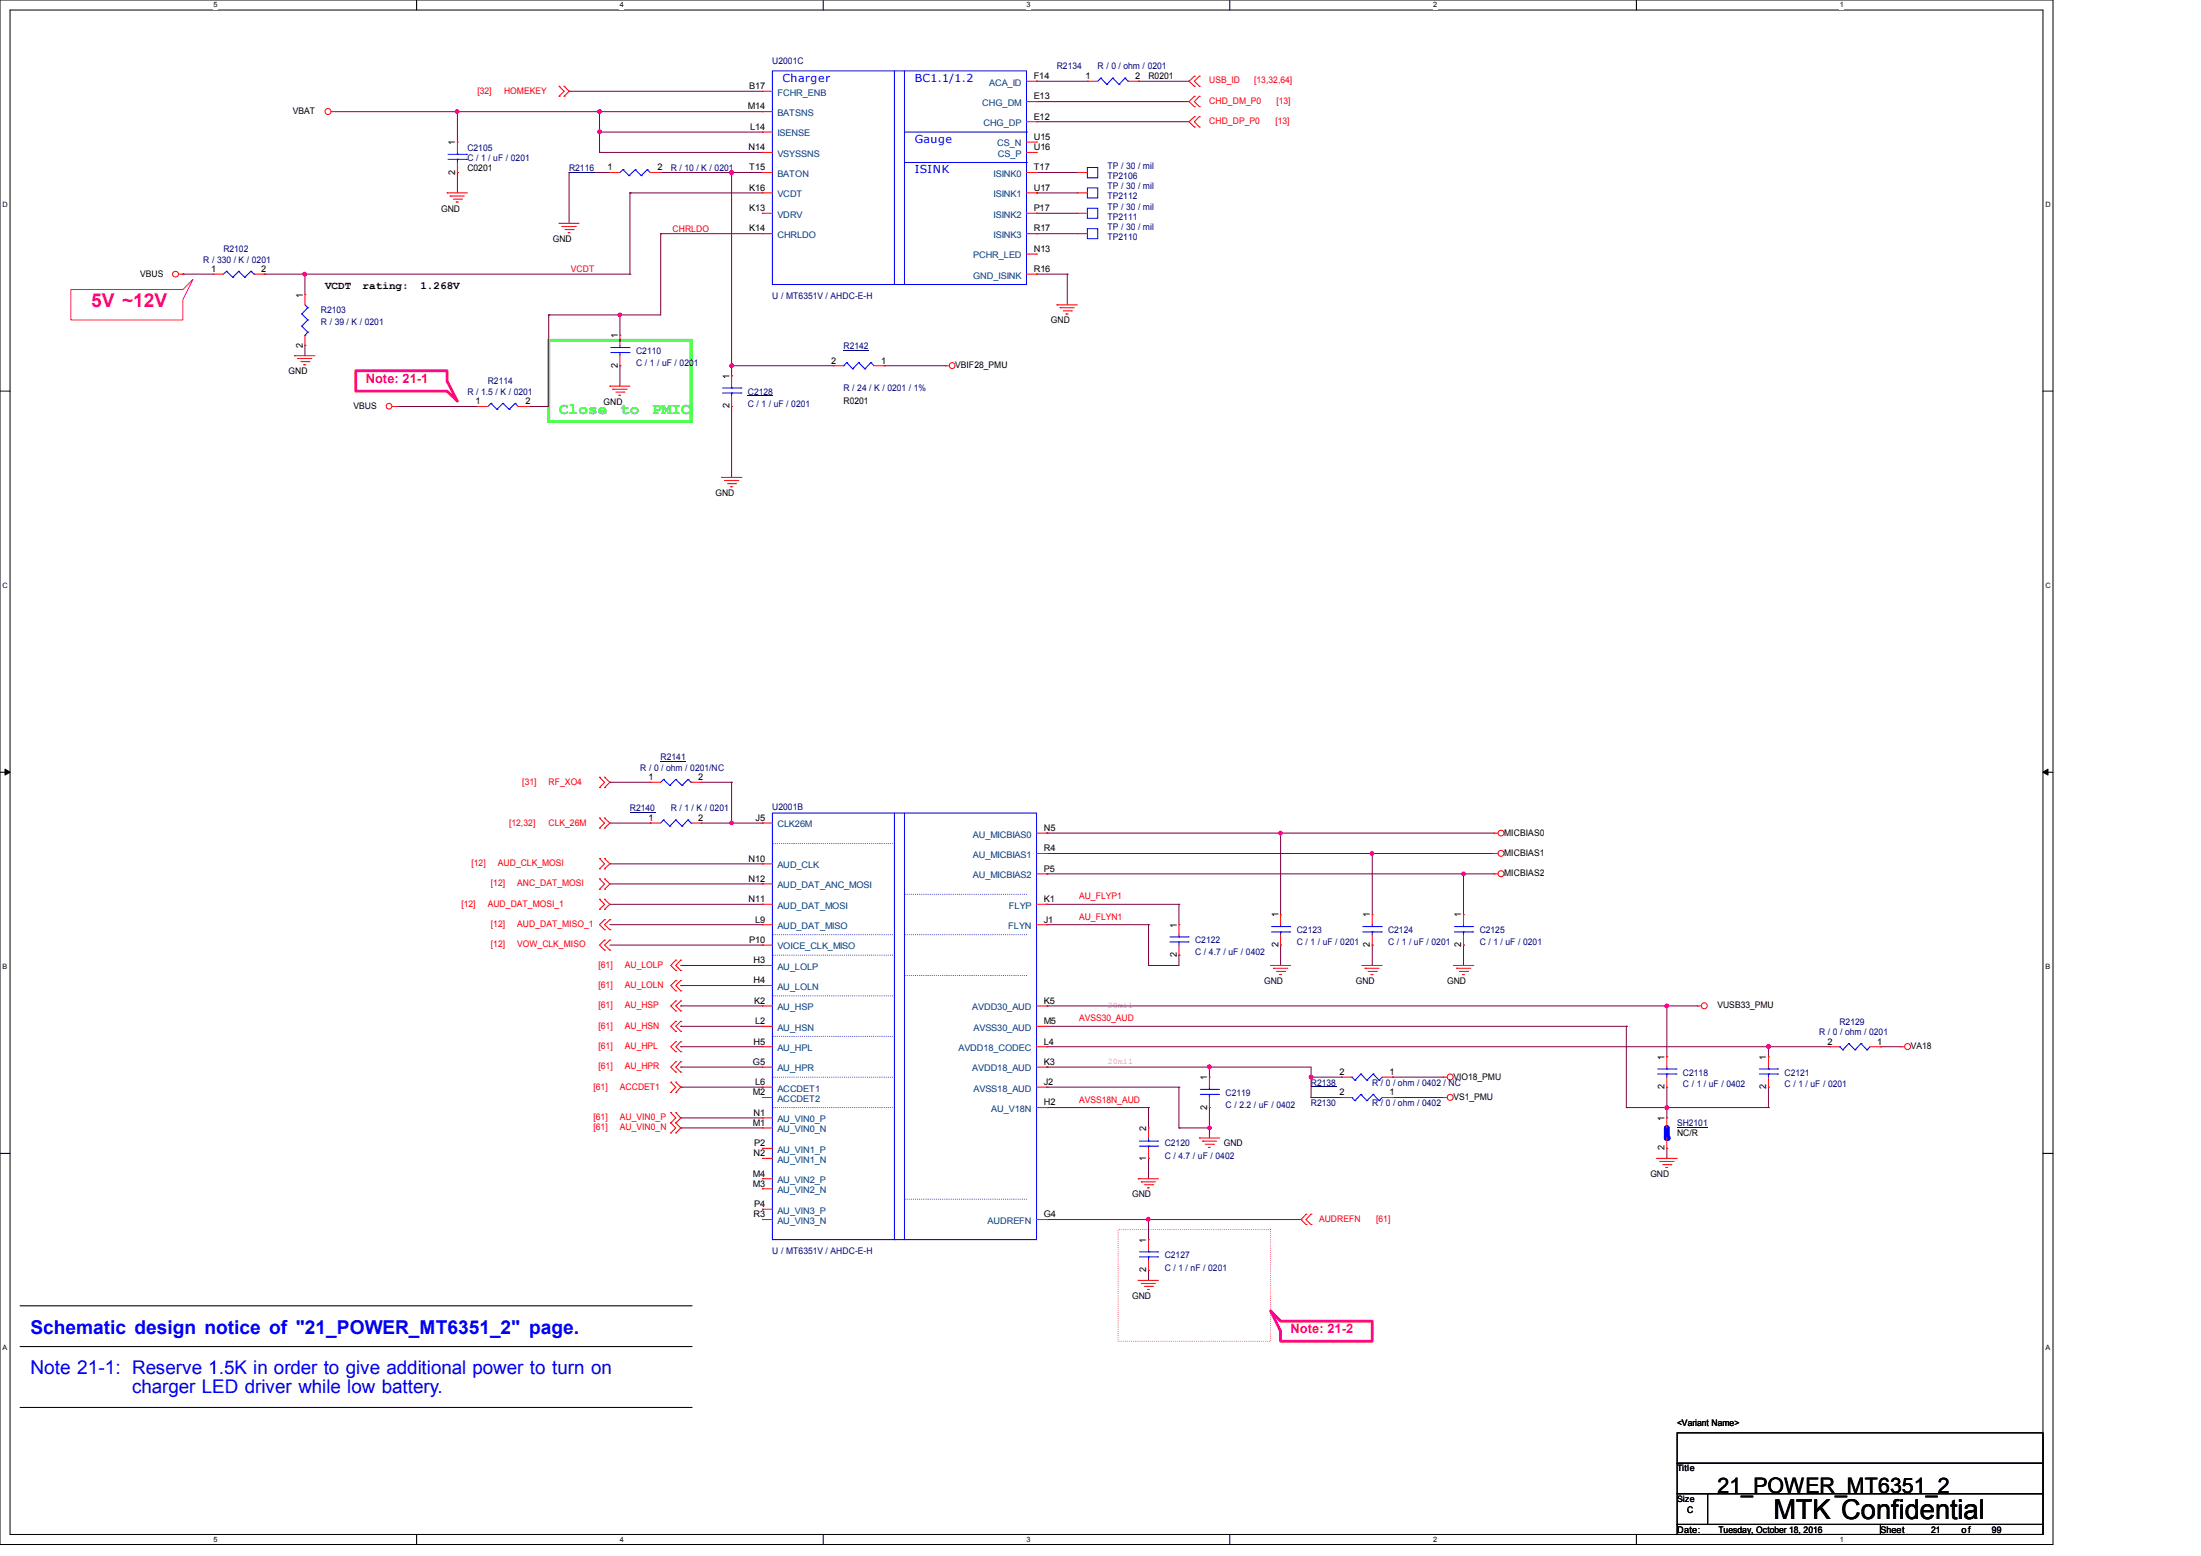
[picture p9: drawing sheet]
<svg xmlns="http://www.w3.org/2000/svg" width="297mm" height="210mm" viewBox="0 0 297 210" stroke-linecap="round" stroke-linejoin="round" font-family="sans-serif">
<path d="M0 0h277v208.4h-277zM1.4 1.4h274.3v205.7h-274.3z" fill="none" stroke="#000" stroke-width=".13"/>
<g fill="#fff">
<path d="M28.8 .1h.5v1.1h-.5z"/>
<path d="M28.8 207.2h.5v1.1h-.5z"/>
</g>
<path d="M56.2 0v1.4M56.2 207.1v1.3" fill="none" stroke="#000" stroke-width=".13"/>
<g fill="#fff">
<path d="M83.7 .1h.5v1.1h-.5z"/>
<path d="M83.7 207.2h.5v1.1h-.5z"/>
</g>
<path d="M111.1 0v1.4M111.1 207.1v1.3" fill="none" stroke="#000" stroke-width=".13"/>
<g fill="#fff">
<path d="M138.5 .1h.6v1.1h-.6z"/>
<path d="M138.5 207.2h.6v1.1h-.6z"/>
</g>
<path d="M165.9 0v1.4M165.9 207.1v1.3" fill="none" stroke="#000" stroke-width=".13"/>
<g fill="#fff">
<path d="M193.4 .1h.5v1.1h-.5z"/>
<path d="M193.4 207.2h.5v1.1h-.5z"/>
</g>
<path d="M220.8 0v1.4M220.8 207.1v1.3" fill="none" stroke="#000" stroke-width=".13"/>
<g fill="#fff">
<path d="M248.2 .1h.6v1.1h-.6z"/>
<path d="M248.2 207.2h.6v1.1h-.6z"/>
<path d="M.3 27.1h.8v1.1h-.8z"/>
<path d="M276 27.1h.7v1.1h-.7z"/>
<path d="M.3 78.5h.8v1.1h-.8z"/>
<path d="M276 78.5h.7v1.1h-.7z"/>
</g>
<path d="M0 52.8h1.4M275.7 52.8h1.3" fill="none" stroke="#000" stroke-width=".13"/>
<g fill="#fff">
<path d="M.3 129.9h.7v1.1h-.7z"/>
<path d="M276 129.9h.6v1.1h-.6z"/>
</g>
<path d="M0 104.2h1.4M275.7 104.2h1.3" fill="none" stroke="#000" stroke-width=".13"/>
<path d="M.7 103.8l.7 .4-.7 .4zM275.7 104.2l.7-.4v.8z" fill="#000" stroke="#000" stroke-width=".13"/>
<g fill="#fff">
<path d="M.3 181.4h.7v1.1h-.7z"/>
<path d="M276 181.4h.6v1.1h-.6z"/>
</g>
<g fill="none" stroke="#000" stroke-width=".13">
<path d="M0 155.7h1.4M275.7 155.7h1.3M2.7 176.2h90.6M93.3 176.2h.1M2.7 181.7h90.6M2.7 189.9h90.6M93.3 181.7h.1M93.3 189.9h.1M226.3 193.4h49.4v4.1h-49.4zM226.3 197.5h49.4v4.1h-49.4zM226.3 205.7h27.4v1.4h-27.4zM226.3 201.6h4.1v4.1h-4.1z"/>
<path d="M230.4 201.6h45.3v4.1h-45.3zM253.7 205.7h22v1.4h-22z"/>
</g>
<path d="M74 45.9h19.3v11h-19.3z" fill="none" stroke="#0f0" stroke-width=".38"/>
<path d="M48 50h12.3v1.4l1.4 2.7-1.4-1.3h-12.3zM171.4 176.9l1.4 1.4h12.4v2.7h-12.4v-1.3z" fill="none" stroke="#ff0080" stroke-width=".38"/>
<path d="M9.6 39.1h15.1l1.3-1.4-1.3 2.7v2.8h-15.1z" fill="none" stroke="#ff0080" stroke-width=".13"/>
<path d="M150.9 165.9h20.5v15.1h-20.5z" fill="none" stroke="#ff0080" stroke-width=".13" stroke-dasharray="0 .3"/>
<g fill="none" stroke="#800040" stroke-width=".13">
<path d="M45.3 15.1h57.6M61.7 15.1h.1M61.7 15.1v4.1M76.8 12.3h.1M76.8 12.3h26.1M80.9 17.8h.1M80.9 15.1h.1M80.9 15.1v5.5M80.9 17.8h22M102.9 15.1h.1M139.9 16.4h.1M139.9 13.7h.1"/>
<path d="M139.9 11h.1M139.9 16.4h20.5M139.9 13.7h20.5M139.9 11h6.8M153.6 11h.1M153.6 11h6.8M24.7 37h.1M24.7 37h4.1M35.6 37h.1M35.6 37h49.4M41.1 37h.1M41.1 37v2.8"/>
<path d="M61.7 23.3h.1M61.7 23.3v2.7M76.8 23.3h.1M76.8 23.3h5.5M76.8 23.3v6.8M80.9 20.6h.1M80.9 20.6h22M82.3 23.3h.1M85 37h.1M85 26h.1M85 26v11M85 26h17.9"/>
<path d="M89.2 31.5h.1M89.2 31.5v11h-15.2M89.2 31.5h13.7M89.2 23.3h13.7M98.7 23.3h.1M98.7 23.3v27.4M102.9 23.3h.1M139.9 37h.1M139.9 23.3h.1M139.9 31.5h.1M139.9 28.8h.1M139.9 26h.1"/>
<path d="M139.9 31.5h5.5M139.9 37h4.1M139.9 26h5.5M139.9 23.3h5.5M139.9 28.8h5.5M144 37h.1M144 37v4.1M41.1 46.6h.1M41.1 46.6v1.4M53.5 54.9h10.9M64.4 54.9h.1M71.3 54.9h.1"/>
<path d="M74 42.5h.1M74 42.5v12.4h-2.7M83.7 42.5h.1M83.7 49.4h.1M83.7 42.5v2.8M83.7 49.4v2.7M98.7 49.4h.1M98.7 50.7h.1M98.7 54.9v9.5M98.7 49.4h13.7M119.3 49.4h.1M119.3 49.4h8.3"/>
<path d="M98.7 64.4h.1M82.3 105.6h.1M82.3 111.1h5.5M82.3 116.6h20.6M82.3 119.3h20.6M82.3 105.6h5.5M87.8 111.1h.1M94.6 111.1h8.3M94.6 105.6h4.1M98.7 111.1h.1M98.7 105.6h.1M98.7 105.6v5.5"/>
<path d="M102.9 116.6h.1M102.9 119.3h.1M102.9 111.1h.1M141.3 112.4h.1M141.3 117.9h.1M141.3 115.2h.1M141.3 117.9h60.3M141.3 115.2h60.3M141.3 112.4h60.3M172.8 112.4h.1M172.8 112.4v11M185.2 115.2h.1"/>
<path d="M185.2 115.2v8.2M197.5 117.9h.1M197.5 117.9v5.5M82.3 124.8h20.6M82.3 122h20.6M82.3 127.6h20.6M91.9 133h.1M91.9 135.8h.1M91.9 138.5h.1M91.9 130.3h11M91.9 138.5h11M91.9 135.8h11"/>
<path d="M91.9 133h11M102.9 127.6h.1M102.9 124.8h.1M102.9 122h.1M102.9 130.3h.1M141.3 124.8h.1M141.3 122h.1M141.3 135.8h.1M141.3 124.8h13.7M141.3 122h17.8M141.3 138.5h78.2M141.3 135.8h87.7"/>
<path d="M155 124.8h.1M155 130.3h.1M155 124.8v5.5M159.1 128.9h.1M159.1 122h.1M159.1 122v2.8M159.1 128.9v1.4h-4.1M172.8 127.6h.1M172.8 127.6v2.7M185.2 127.6h.1M185.2 127.6v2.7M197.5 127.6h.1"/>
<path d="M197.5 127.6v2.7M219.5 138.5h.1M219.5 138.5v11M224.9 135.8h.1M224.9 135.8v6.8M91.9 141.3h.1M91.9 144h.1M91.9 146.7h.1M91.9 150.9h.1M91.9 152.2h.1M91.9 144h11M91.9 152.2h11"/>
<path d="M91.9 146.7h11M91.9 141.3h11M91.9 150.9h11M141.3 149.5h.1M141.3 144h.1M141.3 146.7h.1M141.3 141.3h.1M141.3 149.5h13.7M141.3 144h35.6v4.1M141.3 146.7h17.8M141.3 141.3h105.6M155 156.3h.1"/>
<path d="M155 149.5h.1M155 149.5v2.7M155 156.3v2.8M159.1 152.2h.1M159.1 146.7h.1M159.1 146.7v5.5M159.1 152.2h4.1M163.2 144h.1M163.2 149.5h.1M163.2 152.2h.1M163.2 144v1.4M163.2 149.5v4.1"/>
<path d="M176.9 148.1h.1M176.9 145.4h.1M176.9 148.1h4.1M176.9 145.4h4.1M187.9 148.1h.1M187.9 145.4h.1M187.9 148.1h6.8M187.9 145.4h6.8M219.5 149.5h.1M219.5 149.5h19.1M224.9 149.5h.1M224.9 155h.1"/>
<path d="M224.9 146.7v4.2M224.9 155v1.3M238.6 146.7h.1M238.6 141.3h.1M238.6 149.5h.1M238.6 141.3v1.3M238.6 146.7v2.8M253.7 141.3h.1M253.7 141.3h2.8M141.3 164.6h34.3M155 164.6h.1M155 171.4h.1"/>
<path d="M155 164.6v2.7M155 171.4v1.4M175.6 164.6h.1"/>
</g>
<g fill="#f0f" stroke="#f0f" stroke-width=".13">
<circle cx="83.6" cy="42.5" r=".23"/>
<circle cx="172.8" cy="112.4" r=".24"/>
<circle cx="197.5" cy="117.9" r=".24"/>
<circle cx="185.1" cy="115.2" r=".25"/>
<circle cx="163.2" cy="144" r=".25"/>
<circle cx="163.2" cy="152.2" r=".24"/>
<circle cx="224.9" cy="135.8" r=".25"/>
<circle cx="238.6" cy="141.2" r=".25"/>
<circle cx="41.1" cy="37" r=".25"/>
<circle cx="176.9" cy="145.4" r=".24"/>
<circle cx="154.9" cy="164.5" r=".25"/>
<circle cx="224.9" cy="149.5" r=".25"/>
<circle cx="98.7" cy="111.1" r=".24"/>
<circle cx="80.9" cy="17.8" r=".25"/>
<circle cx="61.7" cy="15.1" r=".24"/>
<circle cx="80.9" cy="15.1" r=".24"/>
<circle cx="98.7" cy="23.3" r=".25"/>
<circle cx="98.7" cy="49.4" r=".24"/>
</g>
<g fill="none" stroke="#f00" stroke-width=".13">
<path d="M44.7 15.1h.6M45.3 15.1h.1M75.4 11.6h.1M75.4 13h.1M75.4 11.6l.7 .7-.7 .7M76.1 13h.1M76.1 11.6h.1M76.1 11.6l.7 .7-.7 .7M102.9 12.3h.1M102.9 15.1h.1M102.9 17.8h.1M102.9 15.1h1.3"/>
<path d="M102.9 12.3h1.3M102.9 17.8h1.3M138.5 16.4h1.4M138.5 13.7h1.4M138.5 11h1.4M138.5 19.2h1.4M139.9 16.4h.1M139.9 13.7h.1M139.9 11h.1M139.9 19.2h.1M161.2 15.7h.1M161.2 17.1h.1"/>
<path d="M161.2 13h.1M161.2 14.4h.1M161.2 10.3h.1M161.2 11.6h.1M161.2 15.7l-.8 .7 .8 .7M161.2 13l-.8 .7 .8 .7M161.2 10.3l-.8 .7 .8 .6M161.8 17.1h.1M161.8 15.7h.1M161.8 14.4h.1M161.8 13h.1M161.8 11.6h.1"/>
<path d="M161.8 10.3h.1M161.8 15.7l-.6 .7 .6 .7M161.8 13l-.6 .7 .6 .7M161.8 10.3l-.6 .7 .6 .6M24.1 37h.6M24.7 37h.1M41.1 39.8h.1M41.1 39.8v1.3M60.3 26h.1M60.3 26h2.8M60.7 26.5h.1M60.7 26.5h2"/>
<path d="M61.2 26.9h1.1M61.6 27.3h.1M61.6 27.3h.2M62.3 26.9h.1M75.4 30.1h.1M75.4 30.1h2.7M75.8 30.6h.1M75.8 30.6h2M76.2 31h1.1M76.7 31.4h.1M76.7 31.4h.2M77.3 31h.1"/>
<path d="M82.3 23.3h.1M82.3 23.3h1.4M87.8 23.3h1.4M89.2 23.3h.1M102.9 23.3h.1M102.9 26h.1M102.9 28.8h.1M102.9 31.5h.1M102.9 20.6h.1M102.9 26h1.3M102.9 23.3h1.3M102.9 31.5h1.3"/>
<path d="M102.9 28.8h1.3M102.9 20.6h1.3M138.5 37h1.4M138.5 26h1.4M138.5 23.3h1.4M138.5 31.5h1.4M138.5 28.8h1.4M138.5 20.6h1.4M138.5 34.3h1.4M139.9 20.6h.1M139.9 26h.1M139.9 23.3h.1"/>
<path d="M139.9 37h.1M139.9 34.3h.1M139.9 28.8h.1M139.9 31.5h.1M145.4 23.3h.1M145.4 31.5h.1M145.4 28.8h.1M145.4 26h.1M145.4 26h1.3M145.4 23.3h1.3M145.4 31.5h1.3M145.4 28.8h1.3"/>
<path d="M39.8 48h.1M39.8 48h2.7M40.2 48.4h.1M40.2 48.4h1.9M40.6 48.8h1.1M41 49.2h.1M41 49.2h.3M41.1 46.6h.1M41.1 45.3v1.3M41.7 48.8h.1M52.9 54.9h.6M53.5 54.9h.1"/>
<path d="M64.4 54.9h.1M64.4 54.9h1.4M69.9 54.9h1.4M71.3 54.9h.1M82.3 52.1h.1M82.3 52.1h2.7M82.7 52.5h.1M82.7 52.5h1.9M83.1 52.9h1.1M83.5 53.3h.1M83.5 53.3h.3M84.2 52.9h.1"/>
<path d="M127.6 49.4h.1M127.6 49.4h.5M142.6 41.1h.1M142.6 41.1h2.8M143 41.5h.1M143 41.5h1.9M143.5 42h1.1M143.8 42.4h.1M143.8 42.4h.3M144.6 42h.1M97.4 64.4h.1M97.4 64.4h2.7"/>
<path d="M97.8 64.9h.1M97.8 64.9h1.9M98.2 65.3h1.1M98.6 65.7h.1M98.6 65.7h.3M99.3 65.3h.1M80.9 118.6h.1M80.9 115.9h.1M80.9 117.3h.1M80.9 110.4h.1M80.9 111.8h.1M80.9 104.9h.1"/>
<path d="M80.9 106.3h.1M80.9 118.6l.7 .7-.7 .7M80.9 115.9l.7 .7-.7 .7M80.9 110.4l.7 .7-.7 .7M80.9 104.9l.7 .7-.7 .7M81.6 118.6h.1M81.6 117.3h.1M81.6 115.9h.1M81.6 111.8h.1M81.6 110.4h.1M81.6 106.3h.1M81.6 104.9h.1"/>
<path d="M81.6 118.6l.7 .7-.7 .7M81.6 115.9l.7 .7-.7 .7M81.6 110.4l.7 .7-.7 .7M81.6 104.9l.7 .7-.7 .7M201.6 112.4h.1M201.6 115.2h.1M201.6 117.9h.1M201.6 112.4h.5M201.6 115.2h.5M201.6 117.9h.5M80.9 120h.1M80.9 121.4h.1"/>
<path d="M80.9 122.7h.1M80.9 121.4l.7 .6-.7 .7M81.6 124.1h.1M81.6 125.5h.1M81.6 120h.1M81.6 126.9h.1M81.6 128.2h.1M81.6 122.7h.1M81.6 121.4h.1M81.6 124.1l-.7 .7 .7 .7M81.6 126.9l-.7 .7 .7 .6M81.6 121.4l.7 .6-.7 .7"/>
<path d="M82.3 124.1h.1M82.3 125.5h.1M82.3 126.9h.1M82.3 128.2h.1M82.3 124.1l-.7 .7 .7 .7M82.3 126.9l-.7 .7 .7 .6M91.2 129.6h.1M91.2 131h.1M91.2 132.3h.1M91.2 133.7h.1M91.2 135.1h.1M91.2 136.4h.1"/>
<path d="M91.2 137.8h.1M91.2 139.2h.1M91.2 129.6l-.7 .7 .7 .7M91.2 132.3l-.7 .7 .7 .7M91.2 135.1l-.7 .7 .7 .6M91.2 137.8l-.7 .7 .7 .7M91.9 129.6h.1M91.9 131h.1M91.9 132.3h.1M91.9 133.7h.1M91.9 135.1h.1M91.9 136.4h.1"/>
<path d="M91.9 137.8h.1M91.9 139.2h.1M91.9 129.6l-.7 .7 .7 .7M91.9 132.3l-.7 .7 .7 .7M91.9 135.1l-.7 .7 .7 .6M91.9 137.8l-.7 .7 .7 .7M171.4 130.3h.1M171.4 130.3h2.8M171.8 130.7h.1M171.8 130.7h2M172.3 131.1h1.1M172.7 131.5h.1"/>
<path d="M172.7 131.5h.2M173.4 131.1h.1M183.8 130.3h.1M183.8 130.3h2.7M184.2 130.7h.1M184.2 130.7h1.9M184.6 131.1h1.1M185 131.5h.1M185 131.5h.3M185.2 127.6h.1M185.2 123.4h.1M185.2 123.4v1.4"/>
<path d="M185.2 126.2v1.4M185.7 131.1h.1M196.1 130.3h.1M196.1 130.3h2.8M196.6 130.7h.1M196.6 130.7h1.9M196.9 131.1h1.1M197.4 131.5h.1M197.4 131.5h.2M197.5 127.6h.1M197.5 123.4h.1M197.5 123.4v1.4"/>
<path d="M197.5 126.2v1.4M198 131.1h.1M229 135.8h.1M229 135.8h.6M90.5 146h.1M90.5 147.4h.1M90.5 150.2h.1M90.5 151.6h.1M90.5 152.9h.1M90.5 146l.7 .7-.7 .7M90.5 150.2l.7 .7-.7 .7M90.5 151.6l.7 .6-.7 .7"/>
<path d="M91.2 140.6h.1M91.2 141.9h.1M91.2 143.3h.1M91.2 144.7h.1M91.2 147.4h.1M91.2 146h.1M91.2 151.6h.1M91.2 150.2h.1M91.2 152.9h.1M91.2 140.6l-.7 .7 .7 .6M91.2 143.3l-.7 .7 .7 .7M91.2 146l.7 .7-.7 .7"/>
<path d="M91.2 150.2l.7 .7-.7 .7M91.2 151.6l.7 .6-.7 .7M91.9 140.6h.1M91.9 141.9h.1M91.9 143.3h.1M91.9 144.7h.1M91.9 140.6l-.7 .7 .7 .6M91.9 143.3l-.7 .7 .7 .7M153.6 159.1h.1M153.6 159.1h2.7M154 159.5h.1M154 159.5h1.9"/>
<path d="M154.4 159.9h1.1M155 152.2h.1M155 156.3h.1M155 152.2v1.4M155 155v1.3M155.5 159.9h.1M161.8 153.6h.1M161.8 153.6h2.8M162.3 154h.1M162.3 154h1.9M162.6 154.4h1.1M163.1 154.9h.1"/>
<path d="M163.1 154.9h.2M163.7 154.4h.1M181 148.1h.1M181 148.1h1.4M186.5 148.1h1.4M187.9 148.1h.1M194.7 148.1h.1M194.7 145.4h.1M194.7 148.1h.6M194.7 145.4h.6M223.6 156.3h.1M223.6 156.3h2.7"/>
<path d="M224 156.8h.1M224 156.8h1.9M224.4 157.2h1.1M224.8 157.6h.1M224.8 157.6h.2M224.9 146.7h.1M224.9 142.6h.1M224.9 142.6v1.4M224.9 145.4v1.3M225.5 157.2h.1M238.6 146.7h.1M238.6 142.6h.1"/>
<path d="M238.6 142.6v1.4M238.6 145.4v1.3M256.5 141.3h.1M256.5 141.3h.5M153.6 172.8h.1M153.6 172.8h2.7M154 173.2h.1M154 173.2h1.9M154.4 173.6h1.1M154.9 160.3h.1M154.9 174h.1M154.9 160.3h.2"/>
<path d="M154.9 174h.2M155.5 173.6h.1M176.2 165.3h.1M176.2 163.9h.1M176.2 163.9l-.6 .7 .6 .7M176.9 163.9h.1M176.9 165.3h.1M176.9 163.9l-.7 .7 .7 .7"/>
<circle cx="44.3" cy="15" r=".4"/>
<circle cx="23.7" cy="37" r=".39"/>
<circle cx="52.5" cy="54.8" r=".38"/>
<circle cx="128.5" cy="49.3" r=".39"/>
<circle cx="202.5" cy="115.2" r=".4"/>
<circle cx="202.5" cy="117.9" r=".4"/>
<circle cx="202.6" cy="112.4" r=".39"/>
<circle cx="230" cy="135.7" r=".4"/>
<circle cx="195.7" cy="148.1" r=".4"/>
<circle cx="195.7" cy="145.4" r=".4"/>
<circle cx="257.4" cy="141.2" r=".4"/>
</g>
<g fill="none" stroke="#00f" stroke-width=".13">
<path d="M104.2 9.6h34.3v28.8h-34.3zM120.7 9.6v28.8M122 9.6v28.8M122 17.8h16.5M138.5 17.8h.1M84.1 22.9h.1M84.1 22.9l-.4 .4M84.1 22.9l.8 .8M84.9 23.7h.1M85.7 22.9h.1M85.7 22.9l-.8 .8M85.7 22.9l.8 .8"/>
<path d="M86.5 23.7h.1M87.3 22.9h.1M87.3 22.9l-.8 .8M87.3 22.9l.5 .4M87.8 23.3h.1M120.7 38.4h.1M122 38.4h.1M122 21.9h16.5M138.5 21.9h.1M146.7 22.6h1.4v1.4h-1.4zM146.7 30.9h1.4v1.3h-1.4zM146.7 28.1h1.4v1.4h-1.4z"/>
<path d="M146.7 25.4h1.4v1.3h-1.4zM40.7 42.4h.1M40.7 44h.1M40.7 42.4l.8 .8M40.7 44l.8 .8M41.1 45.3h.1M41.1 41.1l.4 .4M41.5 41.5h.1M41.5 43.2h.1M41.5 44.8h.1M41.5 41.5l-.8 .9M41.5 43.2l-.8 .8"/>
<path d="M41.5 44.8l-.4 .5M66.3 54.4h.1M66.3 54.4l-.5 .5M66.3 54.4l.8 .8M67.1 55.2h.1M67.9 54.4h.1M67.9 54.4l-.8 .8M67.9 54.4l.8 .8M68.7 55.2h.1M69.5 54.4h.1M69.5 54.4l-.8 .8M69.5 54.4l.4 .5"/>
<path d="M69.9 54.9h.1M183.9 125.8h2.5M183.9 125.1h2.5M185.2 125.1h.1M185.2 125.8h.1M185.2 124.8v.3M185.2 125.8v.4M186.4 125.8h.1M186.4 125.1h.1M196.3 125.8h2.4M196.3 125.1h2.4M197.5 125.1h.1"/>
<path d="M197.5 125.8h.1M197.5 124.8v.3M197.5 125.8v.4M198.7 125.8h.1M198.7 125.1h.1M153.8 154h2.4M153.8 154.7h2.4M155 154.7h.1M155 154h.1M155 153.6v.4M155 154.7v.3M156.2 154h.1"/>
<path d="M156.2 154.7h.1M182.4 148.1h.1M182.4 148.1l.4 .4M182.8 148.5h.1M183.6 147.7h.1M183.6 147.7l.8 .8M183.6 147.7l-.8 .8M184.4 148.5h.1M185.3 147.7h.1M185.3 147.7l.8 .8M185.3 147.7l-.9 .8M186.1 148.5h.1"/>
<path d="M186.5 148.1l-.4 .4M223.7 144.9h2.4M223.7 144.3h2.4M224.9 144.3h.1M224.9 144.9h.1M224.9 144v.3M224.9 144.9v.5M226.1 144.9h.1M226.1 144.3h.1M237.4 144.9h2.5M237.4 144.3h2.5M238.6 144.3h.1"/>
<path d="M238.6 144.9h.1M238.6 144v.3M238.6 144.9v.5M239.9 144.9h.1M239.9 144.3h.1"/>
</g>
<path d="M76.8 23.2h3.4" fill="none" stroke="#000080" stroke-width=".13"/>
<path d="M224.9 152.2v1.4" fill="none" stroke="#00f" stroke-width=".8"/>
<circle cx="224.9" cy="153.6" r=".4" fill="#00f"/>
<path d="M100.9 53.4h3.4M113.8 47.2h3.4M85 109.6h3.4M89.2 102.8h3.3M176.9 146.7h3.4M226.3 152.2h4.2" fill="none" stroke="#000080" stroke-width=".13"/>
<g fill="none" stroke="#f00" stroke-width=".13">
<path d="M61.7 19.2h.1M61.7 19.2v1.4M146.7 11h.1M146.7 11h1.4M152.2 11h1.4M153.6 11h.1M28.8 37h.1M28.8 37h1.3M34.3 37h1.3M35.6 37h.1M61.7 23.3h.1M61.7 21.9v1.4"/>
<path d="M83.7 49.4h.1M83.7 45.3h.1M83.7 45.3v1.3M83.7 48v1.4M98.7 54.9h.1M98.7 50.7h.1M98.7 50.7v1.4M98.7 53.5v1.4M112.4 49.4h.1M112.4 49.4h1.4M117.9 49.4h1.4M119.3 49.4h.1"/>
<path d="M87.8 105.6h.1M87.8 111.1h.1M87.8 111.1h1.4M87.8 105.6h1.4M93.3 111.1h1.3M93.3 105.6h1.3M94.6 105.6h.1M94.6 111.1h.1M102.9 111.1h.1M102.9 119.3h.1M102.9 116.6h.1M102.9 111.1h1.3"/>
<path d="M102.9 119.3h1.3M102.9 116.6h1.3M139.9 117.9h1.4M139.9 115.2h1.4M139.9 112.4h1.4M141.3 117.9h.1M141.3 115.2h.1M141.3 112.4h.1M102.9 138.5h.1M102.9 135.8h.1M102.9 122h.1M102.9 124.8h.1"/>
<path d="M102.9 127.6h.1M102.9 130.3h.1M102.9 133h.1M102.9 122h1.3M102.9 124.8h1.3M102.9 138.5h1.3M102.9 135.8h1.3M102.9 127.6h1.3M102.9 130.3h1.3M102.9 133h1.3M139.9 122h1.4M139.9 124.8h1.4"/>
<path d="M139.9 138.5h1.4M139.9 135.8h1.4M141.3 122h.1M141.3 124.8h.1M141.3 135.8h.1M141.3 138.5h.1M159.1 128.9h.1M159.1 124.8h.1M159.1 124.8v1.4M159.1 127.6v1.3M172.8 127.6h.1M172.8 123.4h.1"/>
<path d="M172.8 123.4v1.4M172.8 126.2v1.4M102.9 150.9h.1M102.9 152.2h.1M102.9 155h.1M102.9 156.3h.1M102.9 159.1h.1M102.9 146.7h.1M102.9 144h.1M102.9 141.3h.1M102.9 148.1h.1M102.9 141.3h1.3"/>
<path d="M102.9 150.9h1.3M102.9 152.2h1.3M102.9 155h1.3M102.9 156.3h1.3M102.9 159.1h1.3M102.9 146.7h1.3M102.9 144h1.3M102.9 148.1h1.3M139.9 141.3h1.4M139.9 146.7h1.4M139.9 144h1.4M139.9 149.5h1.4"/>
<path d="M141.3 146.7h.1M141.3 149.5h.1M141.3 144h.1M141.3 141.3h.1M163.2 149.5h.1M163.2 145.4h.1M163.2 145.4v1.3M163.2 148.1v1.4M181 145.4h.1M181 145.4h1.4M186.5 145.4h1.4M187.9 145.4h.1"/>
<path d="M224.9 150.9h.1M224.9 155h.1M224.9 150.9v1.3M224.9 153.6v1.4M246.9 141.3h.1M246.9 141.3h1.3M252.3 141.3h1.4M253.7 141.3h.1M102.9 160.4h.1M102.9 164.6h.1M102.9 163.2h.1M102.9 160.4h1.3"/>
<path d="M102.9 164.6h1.3M102.9 163.2h1.3M139.9 164.6h1.4M141.3 164.6h.1M155 171.4h.1M155 167.3h.1M155 167.3v1.4M155 170.1v1.3"/>
</g>
<g fill="none" stroke="#00f" stroke-width=".13">
<path d="M148.5 10.5h.1M148.5 10.5l-.4 .5M148.5 10.5l.9 .9M149.4 11.4h.1M150.2 10.5h.1M150.2 10.5l-.8 .9M150.2 10.5l.8 .9M151 11.4h.1M151.8 10.5h.1M151.8 10.5l-.8 .9M151.8 10.5l.4 .5M152.2 11h.1"/>
<path d="M30.6 36.6h.1M30.6 36.6l-.5 .4M30.6 36.6l.8 .8M31.4 37.4h.1M32.2 36.6h.1M32.2 36.6l-.8 .8M32.2 36.6l.8 .8M33 37.4h.1M33.9 36.6h.1M33.9 36.6l-.9 .8M33.9 36.6l.4 .4M34.3 37h.1"/>
<path d="M60.5 21.5h2.4M60.5 20.8h2.4M61.7 20.8h.1M61.7 21.5h.1M61.7 20.6v.2M61.7 21.5v.4M62.9 21.5h.1M62.9 20.8h.1M82.4 47.6h2.5M82.4 46.9h2.5M83.7 46.9h.1M83.7 47.6h.1"/>
<path d="M83.7 46.6v.3M83.7 47.6v.4M84.9 47.6h.1M84.9 46.9h.1M97.5 53h2.5M97.5 52.4h2.5M98.7 52.4h.1M98.7 53h.1M98.7 52.1v.3M98.7 53v.5M100 53h.1M100 52.4h.1"/>
<path d="M113.8 49.4h.1M114.3 48.9h.1M114.3 48.9l.8 .9M114.3 48.9l-.5 .5M115.1 49.8h.1M115.9 48.9h.1M115.9 48.9l.8 .9M115.9 48.9l-.8 .9M116.7 49.8h.1M117.5 48.9h.1M117.5 48.9l.4 .5M117.5 48.9l-.8 .9"/>
<path d="M89.5 105.2h.1M89.5 110.7h.1M89.5 105.2l-.3 .4M89.5 105.2l.9 .8M89.5 110.7l-.3 .4M89.5 110.7l.9 .8M90.4 106h.1M90.4 111.5h.1M91.2 105.2h.1M91.2 110.7h.1M91.2 105.2l-.8 .8M91.2 105.2l.8 .8"/>
<path d="M91.2 110.7l-.8 .8M91.2 110.7l.8 .8M92 106h.1M92 111.5h.1M92.8 105.2h.1M92.8 110.7h.1M92.8 105.2l-.8 .8M92.8 105.2l.5 .4M92.8 110.7l-.8 .8M92.8 110.7l.5 .4M93.3 105.6h.1M93.3 111.1h.1"/>
<path d="M104.2 109.7h35.7v57.6h-35.7zM120.7 109.7v57.6M122 109.7v57.6M157.9 127.1h2.4M157.9 126.4h2.4M159.1 126.4h.1M159.1 127.1h.1M159.1 126.2v.2M159.1 127.1v.5M160.3 127.1h.1M160.3 126.4h.1M171.6 125.8h2.4"/>
<path d="M171.6 125.1h2.4M172.8 125.1h.1M172.8 125.8h.1M172.8 124.8v.3M172.8 125.8v.4M174 125.8h.1M174 125.1h.1M162 147.7h2.4M162 147h2.4M163.2 147h.1M163.2 147.7h.1M163.2 146.7v.3"/>
<path d="M163.2 147.7v.4M164.4 147.7h.1M164.4 147h.1M182.4 145.4h.1M182.4 145.4l.4 .4M182.8 145.8h.1M183.6 144.9h.1M183.6 144.9l.8 .9M183.6 144.9l-.8 .9M184.4 145.8h.1M185.3 144.9h.1M185.3 144.9l.8 .9"/>
<path d="M185.3 144.9l-.9 .9M186.1 145.8h.1M186.5 145.4l-.4 .4M248.2 141.3h.1M248.2 141.3l.5 .4M248.7 141.7h.1M249.5 140.8h.1M249.5 140.8l.8 .9M249.5 140.8l-.8 .9M250.3 141.7h.1M251.1 140.8h.1M251.1 140.8l.8 .9"/>
<path d="M251.1 140.8l-.8 .9M251.9 141.7h.1M252.3 141.3l-.4 .4M120.7 167.3h.1M122 167.3h.1M153.8 169.6h2.4M153.8 169h2.4M155 169h.1M155 169.6h.1M155 168.7v.3M155 169.6v.5M156.2 169.6h.1"/>
<path d="M156.2 169h.1"/>
</g>
<g fill="none" stroke="#00f" stroke-width=".13" stroke-dasharray="0 .3">
<path d="M104.2 113.8h.1M120.7 113.8h-16.5M104.2 128.9h.1M104.2 134.4h.1M104.2 139.9h.1M104.2 126.2h.1M120.7 128.9h-16.5M120.7 134.4h-16.5M120.7 139.9h-16.5M120.7 126.2h-16.5M122 120.7h.1M122 126.2h.1"/>
<path d="M122 131.7h.1M138.5 120.7h-16.5M138.5 126.2h-16.5M138.5 131.7h-16.5M104.2 149.5h.1M104.2 145.4h.1M120.7 149.5h-16.5M120.7 145.4h-16.5M122 161.8h.1M138.5 161.8h-16.5"/>
</g>
<g fill="#f0f" stroke="#f0f" stroke-width=".13">
<circle cx="83.6" cy="42.5" r=".23"/>
<circle cx="172.8" cy="112.4" r=".24"/>
<circle cx="197.5" cy="117.9" r=".24"/>
<circle cx="185.1" cy="115.2" r=".25"/>
<circle cx="163.2" cy="144" r=".25"/>
<circle cx="163.2" cy="152.2" r=".24"/>
<circle cx="224.9" cy="135.8" r=".25"/>
<circle cx="238.6" cy="141.2" r=".25"/>
<circle cx="41.1" cy="37" r=".25"/>
<circle cx="176.9" cy="145.4" r=".24"/>
<circle cx="154.9" cy="164.5" r=".25"/>
<circle cx="224.9" cy="149.5" r=".25"/>
<circle cx="98.7" cy="111.1" r=".24"/>
<circle cx="80.9" cy="17.8" r=".25"/>
<circle cx="61.7" cy="15.1" r=".24"/>
<circle cx="80.9" cy="15.1" r=".24"/>
<circle cx="98.7" cy="23.3" r=".25"/>
<circle cx="98.7" cy="49.4" r=".24"/>
</g>
<text font-size="3.7" x="239.3" y="205.1">MTK Confidential</text>
<text font-size="2.9" x="231.8" y="201.5">21_POWER_MT6351_2</text>
<text font-size="2.6" fill="#ff0080" x="12.3" y="41.5">5V ~12V</text>
<g font-size="2.6" fill="#00f">
<text x="4.1" y="180">Schematic design notice of &quot;21_POWER_MT6351_2&quot; page.</text>
<text x="4.1" y="185.4">Note 21-1: Reserve 1.5K in order to give additional power to turn on</text>
</g>
<text font-size="2.5" fill="#00f" x="17.8" y="188">charger LED driver while low battery.</text>
<g font-size="2.2" fill="#0f0">
<text x="75.4" y="55.9">Close</text>
<text x="83.7" y="55.9">to</text>
<text x="88" y="55.9">PMIC</text>
</g>
<g font-size="1.7" fill="#ff0080">
<text x="49.4" y="51.6">Note: 21-1</text>
<text x="174.2" y="179.9">Note: 21-2</text>
</g>
<g font-size="1.5" fill="#00f">
<text x="105.6" y="11">Charger</text>
<text x="123.4" y="11">BC1.1/1.2</text>
<text x="123.4" y="19.3">Gauge</text>
<text x="123.4" y="23.4">ISINK</text>
</g>
<g font-size="1.5">
<text x="43.9" y="38.9">VCDT</text>
<text x="48.9" y="38.9">rating:</text>
<text x="56.7" y="38.9">1.268V</text>
</g>
<g font-size="1.2" fill="#000080">
<text x="104.2" y="8.7">U2001C</text>
<text x="142.6" y="9.4">R2134</text>
<text x="148.1" y="9.4">R / 0 / ohm / 0201</text>
<text x="63.1" y="20.3">C2105</text>
<text x="63.1" y="21.7">C / 1 / uF / 0201</text>
<text x="76.8" y="23.1">R2116</text>
<text x="90.5" y="23.1">R / 10 / K / 0201</text>
<text x="149.5" y="22.8">TP / 30 / mil</text>
<text x="149.5" y="24.2">TP2106</text>
<text x="149.5" y="29.7">TP2111</text>
<text x="149.5" y="28.3">TP / 30 / mil</text>
<text x="149.5" y="26.9">TP2112</text>
<text x="149.5" y="25.5">TP / 30 / mil</text>
<text x="27.4" y="35.4">R / 330 / K / 0201</text>
<text x="30.1" y="34">R2102</text>
<text x="149.5" y="32.4">TP2110</text>
<text x="149.5" y="31">TP / 30 / mil</text>
<text x="104.2" y="40.3">U / MT6351V / AHDC-E-H</text>
<text x="43.3" y="42.3">R2103</text>
<text x="43.3" y="43.9">R / 39 / K / 0201</text>
<text x="85.8" y="47.8">C2110</text>
<text x="113.8" y="47.1">R2142</text>
<text x="63.1" y="53.3">R / 1.5 / K / 0201</text>
<text x="65.8" y="51.9">R2114</text>
<text x="85.8" y="49.4">C / 1 / uF / 0201</text>
<text x="100.9" y="53.3">C2128</text>
<text x="113.8" y="52.7">R / 24 / K / 0201 / 1%</text>
<text x="100.9" y="54.9">C / 1 / uF / 0201</text>
<text x="86.4" y="104">R / 0 / ohm / 0201/NC</text>
<text x="89.1" y="102.6">R2141</text>
<text x="85" y="109.5">R2140</text>
<text x="90.5" y="109.5">R / 1 / K / 0201</text>
<text x="104.2" y="109.3">U2001B</text>
<text x="175" y="125.9">C2123</text>
<text x="187.3" y="125.9">C2124</text>
<text x="199.7" y="125.9">C2125</text>
<text x="161.3" y="127.3">C2122</text>
<text x="161.3" y="128.9">C / 4.7 / uF / 0402</text>
<text x="175" y="127.6">C / 1 / uF / 0201</text>
<text x="187.3" y="127.6">C / 1 / uF / 0201</text>
<text x="199.7" y="127.6">C / 1 / uF / 0201</text>
<text x="245.5" y="139.7">R / 0 / ohm / 0201</text>
<text x="248.2" y="138.3">R2129</text>
<text x="165.4" y="147.9">C2119</text>
<text x="165.4" y="149.5">C / 2.2 / uF / 0402</text>
<text x="176.9" y="149.3">R2130</text>
<text x="176.9" y="146.5">R2138</text>
<text x="185.1" y="149.3">R / 0 / ohm / 0402</text>
<text x="185.1" y="146.5">R / 0 / ohm / 0402 / NC</text>
<text x="227.1" y="145.2">C2118</text>
<text x="227.1" y="146.8">C / 1 / uF / 0402</text>
<text x="240.8" y="145.2">C2121</text>
<text x="240.8" y="146.8">C / 1 / uF / 0201</text>
<text x="157.2" y="154.7">C2120</text>
<text x="226.3" y="152">SH2101</text>
<text x="157.2" y="156.4">C / 4.7 / uF / 0402</text>
<text x="104.2" y="169.3">U / MT6351V / AHDC-E-H</text>
<text x="157.2" y="169.8">C2127</text>
<text x="157.2" y="171.5">C / 1 / nF / 0201</text>
</g>
<g font-size="1.2" fill="#004080">
<text x="133.5" y="11.6">ACA_ID</text>
<text x="104.9" y="12.9">FCHR_ENB</text>
<text x="104.9" y="15.7">BATSNS</text>
<text x="132.5" y="14.3">CHG_DM</text>
<text x="132.7" y="17">CHG_DP</text>
<text x="104.9" y="18.4">ISENSE</text>
<text x="104.9" y="23.9">BATON</text>
<text x="104.9" y="21.2">VSYSSNS</text>
<text x="134.1" y="23.9">ISINK0</text>
<text x="134.6" y="19.8">CS_N</text>
<text x="134.7" y="21.2">CS_P</text>
<text x="104.9" y="26.6">VCDT</text>
<text x="104.9" y="29.4">VDRV</text>
<text x="134.1" y="26.6">ISINK1</text>
<text x="134.1" y="29.4">ISINK2</text>
<text x="104.9" y="32.1">CHRLDO</text>
<text x="131.3" y="34.9">PCHR_LED</text>
<text x="134.1" y="32.1">ISINK3</text>
<text x="131.3" y="37.6">GND_ISINK</text>
<text x="104.9" y="111.7">CLK26M</text>
<text x="131.3" y="113">AU_MICBIAS0</text>
<text x="104.9" y="119.9">AUD_DAT_ANC_MOSI</text>
<text x="104.9" y="117.2">AUD_CLK</text>
<text x="131.3" y="118.5">AU_MICBIAS2</text>
<text x="131.3" y="115.8">AU_MICBIAS1</text>
<text x="104.9" y="122.6">AUD_DAT_MOSI</text>
<text x="104.9" y="125.4">AUD_DAT_MISO</text>
<text x="136.1" y="125.4">FLYN</text>
<text x="136.1" y="122.6">FLYP</text>
<text x="104.9" y="128.1">VOICE_CLK_MISO</text>
<text x="104.9" y="130.9">AU_LOLP</text>
<text x="104.9" y="136.4">AU_HSP</text>
<text x="104.9" y="133.6">AU_LOLN</text>
<text x="131.2" y="136.4">AVDD30_AUD</text>
<text x="104.9" y="139.1">AU_HSN</text>
<text x="104.9" y="141.9">AU_HPL</text>
<text x="129.3" y="141.9">AVDD18_CODEC</text>
<text x="131.4" y="139.1">AVSS30_AUD</text>
<text x="104.9" y="147.3">ACCDET1</text>
<text x="104.9" y="144.6">AU_HPR</text>
<text x="104.9" y="148.7">ACCDET2</text>
<text x="131.2" y="144.6">AVDD18_AUD</text>
<text x="131.4" y="147.3">AVSS18_AUD</text>
<text x="104.9" y="151.5">AU_VIN0_P</text>
<text x="104.9" y="152.8">AU_VIN0_N</text>
<text x="104.9" y="155.6">AU_VIN1_P</text>
<text x="133.8" y="150.1">AU_V18N</text>
<text x="104.9" y="156.9">AU_VIN1_N</text>
<text x="104.9" y="159.7">AU_VIN2_P</text>
<text x="104.9" y="161">AU_VIN2_N</text>
<text x="104.9" y="165.2">AU_VIN3_N</text>
<text x="104.9" y="163.8">AU_VIN3_P</text>
<text x="133.3" y="165.2">AUDREFN</text>
</g>
<g font-size="1.2">
<text x="139.5" y="10.7">F14</text>
<text x="146.5" y="10.7">1</text>
<text x="153.2" y="10.7">2</text>
<text x="155" y="10.7">R0201</text>
<text x="39.5" y="15.4">VBAT</text>
<text x="100.9" y="14.8">M14</text>
<text x="101.1" y="12">B17</text>
<text x="101.2" y="17.5">L14</text>
<text x="139.5" y="16.1">E12</text>
<text x="139.5" y="13.4">E13</text>
<text x="61.4" y="23.6" transform="rotate(-90 61.4 23.6)">2</text>
<text x="61.4" y="19.6" transform="rotate(-90 61.4 19.6)">1</text>
<text x="63.1" y="23.1">C0201</text>
<text x="82" y="23">1</text>
<text x="88.7" y="23">2</text>
<text x="101" y="20.3">N14</text>
<text x="101.1" y="23">T15</text>
<text x="139.5" y="20.3">U16</text>
<text x="139.5" y="18.9">U15</text>
<text x="139.5" y="23">T17</text>
<text x="59.5" y="28.6">GND</text>
<text x="101.1" y="25.7">K16</text>
<text x="101.1" y="28.5">K13</text>
<text x="139.5" y="25.7">U17</text>
<text x="139.5" y="28.5">P17</text>
<text x="74.6" y="32.7">GND</text>
<text x="101.1" y="31.2">K14</text>
<text x="139.5" y="34">N13</text>
<text x="139.5" y="31.2">R17</text>
<text x="18.9" y="37.3">VBUS</text>
<text x="28.5" y="36.7">1</text>
<text x="35.3" y="36.7">2</text>
<text x="40.8" y="40.2" transform="rotate(-90 40.8 40.2)">1</text>
<text x="139.5" y="36.7">R16</text>
<text x="40.8" y="46.9" transform="rotate(-90 40.8 46.9)">2</text>
<text x="83.4" y="45.6" transform="rotate(-90 83.4 45.6)">1</text>
<text x="141.8" y="43.6">GND</text>
<text x="38.9" y="50.5">GND</text>
<text x="83.4" y="49.7" transform="rotate(-90 83.4 49.7)">2</text>
<text x="98.4" y="51.1" transform="rotate(-90 98.4 51.1)">1</text>
<text x="112.2" y="49.1">2</text>
<text x="118.9" y="49.1">1</text>
<text x="128.9" y="49.7">VBIF28_PMU</text>
<text x="47.7" y="55.2">VBUS</text>
<text x="64.2" y="54.6">1</text>
<text x="70.9" y="54.6">2</text>
<text x="81.4" y="54.6">GND</text>
<text x="98.4" y="55.1" transform="rotate(-90 98.4 55.1)">2</text>
<text x="113.8" y="54.5">R0201</text>
<text x="96.6" y="67">GND</text>
<text x="87.5" y="105.3">1</text>
<text x="94.2" y="105.3">2</text>
<text x="87.5" y="110.8">1</text>
<text x="94.2" y="110.8">2</text>
<text x="101.9" y="110.8">J5</text>
<text x="140.8" y="112.1">N5</text>
<text x="203" y="112.8">MICBIAS0</text>
<text x="101" y="119">N12</text>
<text x="101" y="116.3">N10</text>
<text x="140.8" y="117.6">P5</text>
<text x="140.8" y="114.9">R4</text>
<text x="203" y="115.5">MICBIAS1</text>
<text x="203" y="118.3">MICBIAS2</text>
<text x="101" y="121.8">N11</text>
<text x="101.9" y="124.5">L9</text>
<text x="140.8" y="121.8">K1</text>
<text x="140.8" y="124.5">J1</text>
<text x="158.8" y="125.2" transform="rotate(-90 158.8 125.2)">1</text>
<text x="172.5" y="123.8" transform="rotate(-90 172.5 123.8)">1</text>
<text x="184.9" y="123.8" transform="rotate(-90 184.9 123.8)">1</text>
<text x="197.2" y="123.8" transform="rotate(-90 197.2 123.8)">1</text>
<text x="101.1" y="127.3">P10</text>
<text x="101.7" y="130">H3</text>
<text x="158.8" y="129.2" transform="rotate(-90 158.8 129.2)">2</text>
<text x="172.5" y="127.8" transform="rotate(-90 172.5 127.8)">2</text>
<text x="184.9" y="127.8" transform="rotate(-90 184.9 127.8)">2</text>
<text x="197.2" y="127.8" transform="rotate(-90 197.2 127.8)">2</text>
<text x="101.7" y="132.7">H4</text>
<text x="101.8" y="135.5">K2</text>
<text x="140.8" y="135.5">K5</text>
<text x="170.6" y="132.8">GND</text>
<text x="182.9" y="132.8">GND</text>
<text x="195.3" y="132.8">GND</text>
<text x="231.8" y="136.1">VUSB33_PMU</text>
<text x="101.6" y="143.7">G5</text>
<text x="101.7" y="141">H5</text>
<text x="101.9" y="138.2">L2</text>
<text x="140.8" y="138.2">M5</text>
<text x="140.8" y="143.7">K3</text>
<text x="140.8" y="141">L4</text>
<text x="224.6" y="143" transform="rotate(-90 224.6 143)">1</text>
<text x="238.3" y="143" transform="rotate(-90 238.3 143)">1</text>
<text x="246.6" y="141">2</text>
<text x="253.3" y="141">1</text>
<text x="257.8" y="141.6">VA18</text>
<text x="101.6" y="147.8">M2</text>
<text x="101.9" y="146.4">L6</text>
<text x="140.8" y="146.4">J2</text>
<text x="140.8" y="149.2">H2</text>
<text x="162.9" y="149.8" transform="rotate(-90 162.9 149.8)">2</text>
<text x="162.9" y="145.8" transform="rotate(-90 162.9 145.8)">1</text>
<text x="180.8" y="147.8">2</text>
<text x="180.8" y="145.1">2</text>
<text x="187.5" y="147.8">1</text>
<text x="187.5" y="145.1">1</text>
<text x="196.1" y="148.4">VS1_PMU</text>
<text x="196.1" y="145.7">VIO18_PMU</text>
<text x="224.6" y="147" transform="rotate(-90 224.6 147)">2</text>
<text x="238.3" y="147" transform="rotate(-90 238.3 147)">2</text>
<text x="101.6" y="151.9">M1</text>
<text x="101.7" y="150.6">N1</text>
<text x="101.8" y="154.7">P2</text>
<text x="154.7" y="152.6" transform="rotate(-90 154.7 152.6)">2</text>
<text x="165.1" y="154.7">GND</text>
<text x="224.6" y="155.2" transform="rotate(-90 224.6 155.2)">2</text>
<text x="224.6" y="151.3" transform="rotate(-90 224.6 151.3)">1</text>
<text x="226.3" y="153.4">NC/R</text>
<text x="101.6" y="158.8">M4</text>
<text x="101.6" y="160.1">M3</text>
<text x="101.7" y="156">N2</text>
<text x="152.8" y="161.6">GND</text>
<text x="154.7" y="156.6" transform="rotate(-90 154.7 156.6)">1</text>
<text x="222.7" y="158.9">GND</text>
<text x="101.7" y="164.3">R3</text>
<text x="101.8" y="162.9">P4</text>
<text x="140.8" y="164.3">G4</text>
<text x="154.7" y="167.7" transform="rotate(-90 154.7 167.7)">1</text>
<text x="154.7" y="171.7" transform="rotate(-90 154.7 171.7)">2</text>
<text x="152.8" y="175.3">GND</text>
<text x="226.3" y="192.4">&lt;Variant Name&gt;</text>
<text x="226.3" y="198.6">Title</text>
<text x="226.3" y="202.7">Size</text>
<text x="226.3" y="206.9">Date:</text>
<text x="227.6" y="204.1">C</text>
<text x="231.9" y="206.9">Tuesday, October 18, 2016</text>
<text x="253.7" y="206.9">Sheet</text>
<text x="260.6" y="206.9">21</text>
<text x="264.7" y="206.9">of</text>
<text x="268.8" y="206.9">99</text>
</g>
<g font-size="1.2" fill="#f00">
<text x="163.2" y="11.3">USB_ID</text>
<text x="169.2" y="11.3">[13,32,64]</text>
<text x="64.4" y="12.7">[32]</text>
<text x="68" y="12.7">HOMEKEY</text>
<text x="163.2" y="16.8">CHD_DP_P0</text>
<text x="163.2" y="14">CHD_DM_P0</text>
<text x="172.1" y="16.8">[13]</text>
<text x="172.2" y="14">[13]</text>
<text x="90.8" y="31.3">CHRLDO</text>
<text x="77" y="36.7">VCDT</text>
<text x="70.5" y="105.9">[31]</text>
<text x="74" y="105.9">RF_XO4</text>
<text x="68.7" y="111.4">[12,32]</text>
<text x="74" y="111.4">CLK_26M</text>
<text x="63.6" y="116.9">[12]</text>
<text x="66.2" y="119.6">[12]</text>
<text x="67.2" y="116.9">AUD_CLK_MOSI</text>
<text x="69.8" y="119.6">ANC_DAT_MOSI</text>
<text x="62.3" y="122.4">[12]</text>
<text x="65.8" y="122.4">AUD_DAT_MOSI_1</text>
<text x="66.2" y="125.1">[12]</text>
<text x="69.8" y="125.1">AUD_DAT_MISO_1</text>
<text x="145.6" y="124.1">AU_FLYN1</text>
<text x="145.6" y="121.4">AU_FLYP1</text>
<text x="66.2" y="127.8">[12]</text>
<text x="69.8" y="127.8">VOW_CLK_MISO</text>
<text x="80.8" y="130.6">[61]</text>
<text x="84.3" y="130.6">AU_LOLP</text>
<text x="80.8" y="133.3">[61]</text>
<text x="80.8" y="136.1">[61]</text>
<text x="84.3" y="133.3">AU_LOLN</text>
<text x="84.3" y="136.1">AU_HSP</text>
<text x="145.6" y="137.8">AVSS30_AUD</text>
<text x="80.8" y="138.9">[61]</text>
<text x="80.8" y="141.6">[61]</text>
<text x="84.3" y="138.9">AU_HSN</text>
<text x="84.3" y="141.6">AU_HPL</text>
<text x="80.1" y="147.1">[61]</text>
<text x="80.8" y="144.3">[61]</text>
<text x="83.6" y="147.1">ACCDET1</text>
<text x="84.3" y="144.3">AU_HPR</text>
<text x="145.6" y="148.8">AVSS18N_AUD</text>
<text x="80.1" y="151.2">[61]</text>
<text x="80.1" y="152.6">[61]</text>
<text x="83.6" y="151.2">AU_VIN0_P</text>
<text x="83.6" y="152.6">AU_VIN0_N</text>
<text x="178" y="164.9">AUDREFN</text>
<text x="185.7" y="164.9">[61]</text>
</g>
<g font-size="1.1" fill="#f0f">
<text x="149.5" y="136.1">20mil</text>
<text x="149.5" y="143.6">20mil</text>
</g>
<g font-size="1">
<text x="28.8" y="1">5</text>
<text x="83.7" y="1">4</text>
<text x="138.5" y="1">3</text>
<text x="193.4" y="1">2</text>
<text x="248.3" y="1">1</text>
<text x=".3" y="27.9">D</text>
<text x="276" y="27.9">D</text>
<text x=".3" y="79.4">C</text>
<text x="276" y="79.4">C</text>
<text x=".3" y="130.8">B</text>
<text x="276" y="130.8">B</text>
<text x=".3" y="182.2">A</text>
<text x="276" y="182.2">A</text>
<text x="28.8" y="208.1">5</text>
<text x="83.7" y="208.1">4</text>
<text x="138.5" y="208.1">3</text>
<text x="193.4" y="208.1">2</text>
<text x="248.3" y="208.1">1</text>
</g>
</svg>
